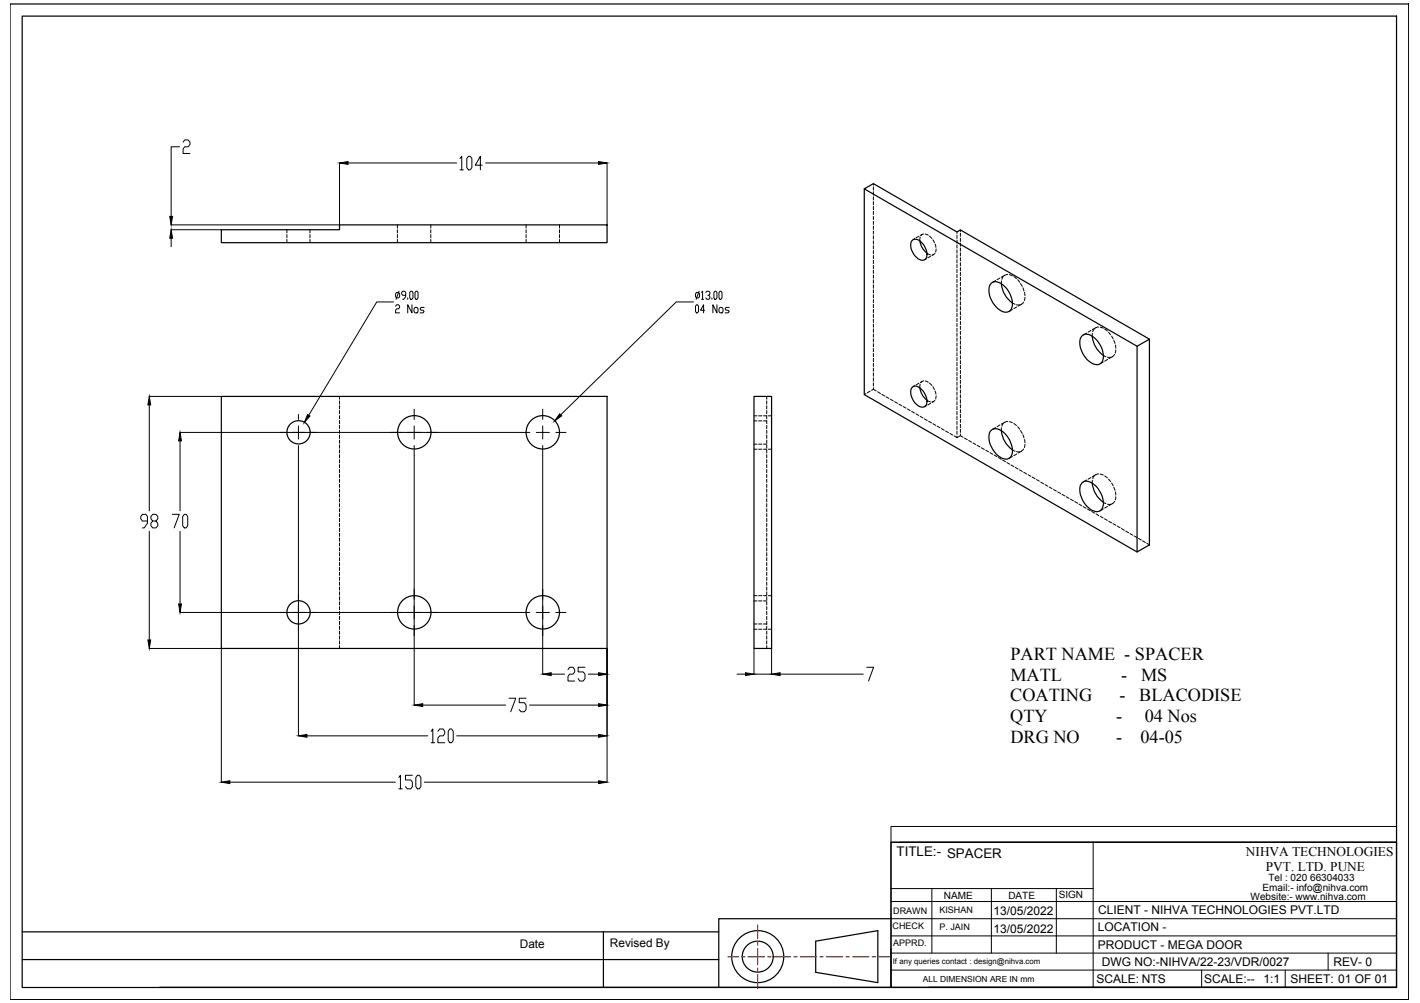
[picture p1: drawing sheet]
<svg xmlns="http://www.w3.org/2000/svg" width="297mm" height="210mm" viewBox="0 0 297 210" stroke-linecap="round" stroke-linejoin="round" font-family="sans-serif">
<!-- layer: 0 -->
<g fill="none" stroke="#000" stroke-width=".25">
<path d="M2.1 .8h292.6v208.4h-292.6zM4.6 3.4h287.5v203.3h-287.5zM180.8 39.5v43.1l57.1 32.9M46.3 48.1h24.7v-1h56v3.7h-80.7zM190.7 50.4a1.36 1.36 0 0 1 2.2 .5 3 3 0 0 1 .8 3.2 1.21 1.21 0 0 1-1.9-.2 3.2 3.2 0 0 1-1.1-3.5zM192.4 50.4l.5 1.4 1 1.2M207.3 59.3a1.94 1.94 0 0 1 2.8 .6 4.7 4.7 0 0 1 1.5 4.7 1.54 1.54 0 0 1-2.5 .2 4.7 4.7 0 0 1-2-5.3zM209.5 59.4a5.4 5.4 0 0 0 2.3 4M226.3 70.3a1.84 1.84 0 0 1 2.5 .3 4.9 4.9 0 0 1 1.8 5 1.54 1.54 0 0 1-2.5 .2 5.1 5.1 0 0 1-2.1-5zM228.5 70.3a5.4 5.4 0 0 0 2.3 4.1M237.9 72.5l2.5-1.5v43l-2.5 1.5zM240.4 71l-39.5-22.9-.7 .4-17.5-10.1-1.9 1.1 57.1 33"/>
<path d="M46.3 83h80.7v52.7h-80.7zM157.7 83h3.7v52.7h-3.7zM190.9 81a1.5 1.5 0 0 1 2 .6 3 3 0 0 1 .8 3.2 1.38 1.38 0 0 1-2.2-.4 3 3 0 0 1-.8-3.2zM192.4 81.2l.5 1.4 1 1.2M207.1 90.3a1.73 1.73 0 0 1 2.6 0 5.3 5.3 0 0 1 2 4.8 1.43 1.43 0 0 1-2.3 .7 4.9 4.9 0 0 1-2.3-5.5zM209.5 90.1a5.4 5.4 0 0 0 2.3 4M226.3 101a1.79 1.79 0 0 1 2.5 .3 4.5 4.5 0 0 1 1.6 5.3 1.67 1.67 0 0 1-2.3 0 5.1 5.1 0 0 1-2.1-5.1zM228.5 101.1a5.4 5.4 0 0 0 2.3 4M186.4 176.3h105.7v30.3h-105.7zM4.6 195h145.8M126.2 195v11.7M170.6 197l13-2.2v10.8l-13-2.1z"/>
<path d="M186.4 192.3h-36v14.3h-117M4.6 200.8h145.8M150.4 206.6h36M194.3 206.6h97.8"/>
<circle cx="62.4" cy="90.5" r="2.43"/>
<circle cx="86.7" cy="90.5" r="3.5"/>
<circle cx="113.5" cy="90.5" r="3.5"/>
<circle cx="62.4" cy="128.1" r="2.43"/>
<circle cx="86.7" cy="128.1" r="3.5"/>
<circle cx="113.5" cy="128.1" r="3.5"/>
<circle cx="158.5" cy="200.2" r="5.4"/>
<circle cx="158.5" cy="200.2" r="3.2"/>
</g>
<g fill="none" stroke="#000" stroke-width=".21">
<path d="M37.6 30.7h-1.8v14.6M38.3 29.7l.3-.4h.8l.3 .4v.6l-.3 .4h-.8l-.3 .5v.9h1.4M71 34.1v13M72.8 34.1h22.7M96.2 33.2l.4-.5v2.8M96.2 35.5h.7M98 32.7h.4l.3 .5v1.9l-.3 .4h-.4l-.4-.4v-1.9zM100.9 34.6h-1.5l1.1-1.9v2.8M101.6 34.1h23.6M127 34.1v13M182.7 38.4v.4M182.7 39.1v.7"/>
<path d="M35.8 48.1h10.5M35.8 47.1h35.2M35.8 49.9v1.7M60 48.1v.7M60 49.1v.7M60 50.1v.7M64.8 48.1v.7M64.8 49.1v.7M64.8 50.1v.7M83.1 47.1v.6M83.1 48.1v.7M83.1 49.1v.7"/>
<path d="M83.1 50.1v.7M90.1 47.1v.6M90.1 48.1v.7M90.1 49.1v.7M90.1 50.1v.7M110.1 47.1v.6M110.1 48.1v.7M110.1 49.1v.7M110.1 50.1v.7M117 47.1v.6M117 48.1v.7M117 49.1v.7"/>
<path d="M117 50.1v.7M182.7 40.1v.7M182.7 41.2v.7M182.7 42.2v.7M182.7 43.2v.7M182.7 44.2v.7M182.7 45.3v.7M182.7 46.3v.7M182.7 47.3v.7M182.7 48.3v.7M182.7 49.3v.7M182.7 50.4v.7"/>
<path d="M182.7 51.4v.7M182.7 52.4v.7M182.7 53.5v.6M182.7 54.5v.7M182.7 55.5v.7M182.7 56.5v.7M182.7 57.6v.6M182.7 58.6v.7M182.7 59.6v.7M191.3 49.9l-.3 .3M192.2 49.4l-.6 .4M192.5 49.6l-.1 .8"/>
<path d="M192.9 49.1l-.4 .2M193.2 49l-.6 .3M193.5 49l.7 .2M193.8 54.2l-.4 .1M193.9 53l.7 .3M194.4 49.4l.5 .5M194.7 53.6l-.6 .4M195.1 50.2l.4 .6M195.3 53.2l-.3 .3M195.6 53l-.6 .4M195.6 51.1l.2 .7M195.8 52.1l-.1 .7"/>
<path d="M200.2 48.5v.4M200.2 49.2v.7M200.2 50.2v.7M200.2 51.3v.6M200.2 52.3v.7M200.2 53.3v.7M200.2 54.3v.7M200.2 55.4v.6M200.2 56.4v.7M200.2 57.4v.7M200.2 58.4v.7M200.2 59.5v.6"/>
<path d="M200.9 48.1v.4M200.9 48.8v.7M200.9 49.9v.6M200.9 50.9v.6M200.9 51.9v.7M200.9 52.9v.7M200.9 53.9v.7M200.9 55v.7M200.9 56v.7M200.9 57v.7M200.9 58v.7M200.9 59v.8"/>
<path d="M208.3 58.7l-.7 .4M209.2 58.2l-.6 .3M209.5 58.8v.6M209.9 57.9l-.3 .5M210.2 57.6l-.7 .4M210.8 57.4l-.6 .2M211.1 57.5l.7 .2M212.1 57.9l.5 .4M212.9 58.5l.4 .6M213.5 59.3l.4 .6M82.3 63.2h-3.5l-14.2 23.7M82.7 64.1l.3-.3h.4l.2 .3-.2 .5h-.4l-.3 .3v.6h.9"/>
<path d="M83 61.2h.4l.2 .3v.6l-.2 .2h-.4l-.3-.2v-.6zM83.5 60.9l-.7 1.7M84.9 61.8h-.7l-.2-.3v-.3l.2-.3h.5l.2 .3v.9l-.5 .5h-.2M85.3 62.3v.3M85.9 60.9h.3l.2 .3v1.1l-.2 .3h-.3l-.2-.3v-1.1zM86.2 63.8v1.7l-.9-1.7v1.7M86.8 64.3h.4l.2 .3v.6l-.2 .3h-.4l-.2-.3v-.6zM87 60.9h.2l.2 .3v1.1l-.2 .3h-.2l-.2-.3v-1.1zM88.7 64.3h-.6l-.2 .3 .2 .3h.4l.2 .3-.2 .3h-.6M145.1 63.2h-3.6l-24.2 23.6M145.7 61.2h.4l.2 .3v.6l-.2 .2h-.4l-.2-.2v-.6zM145.7 63.8h.2l.2 .3v1.1l-.2 .3h-.2l-.2-.3v-1.1z"/>
<path d="M146.2 60.9l-.6 1.7M146.8 61.2l.2-.3v1.7M146.8 62.6h.4M147.4 64.9h-.9l.7-1.1v1.7M147.6 61.2l.3-.3h.4l.2 .3v.3l-.2 .3h-.2M148.3 61.8l.2 .3-.2 .5h-.4l-.3-.3M148.9 62.3v.3M149.5 60.9h.3l.2 .3v1.1l-.2 .3h-.3l-.2-.3v-1.1zM150 63.8v1.7l-.9-1.7v1.7M150.6 60.9h.2l.2 .3v1.1l-.2 .3h-.2l-.2-.3v-1.1zM150.6 64.3h.4l.2 .3v.6l-.2 .3h-.4l-.2-.3v-.6zM152.6 64.3h-.7l-.2 .3 .2 .3h.4l.3 .3-.3 .3h-.6"/>
<path d="M182.7 60.6v.7M182.7 61.7v.6M182.7 62.7v.7M182.7 63.7v.7M182.7 64.8v.6M182.7 65.8v.6M182.7 66.8v.7M182.7 67.8v.7M182.7 68.8v.7M182.7 69.9v.7M182.7 70.9v.7M182.7 71.9v.7"/>
<path d="M182.7 72.9v.7M182.7 73.9v.8M182.7 75v.7M182.7 76v.7M182.7 77v.7M182.7 78v.7M182.7 79.1v.7M192.9 79.8l-.4 .2M193.2 79.7l-.6 .4M193.5 79.7l.7 .3M200.2 60.5v.7M200.2 61.5v.7"/>
<path d="M200.2 62.6v.6M200.2 63.6v.6M200.2 64.6v.7M200.2 65.6v.7M200.2 66.6v.7M200.2 67.7v.7M200.2 68.7v.7M200.2 69.7v.7M200.2 70.7v.7M200.2 71.8v.7M200.2 72.8v.7M200.2 73.8v.7"/>
<path d="M200.2 74.8v.7M200.2 75.8v.8M200.2 76.9v.7M200.2 77.9v.7M200.2 78.9v.7M200.2 80v.6M200.9 60.1v.7M200.9 61.1v.7M200.9 62.1v.7M200.9 63.1v.7M200.9 64.2v.7M200.9 65.2v.7"/>
<path d="M200.9 66.2v.7M200.9 67.3v.6M200.9 68.3v.6M200.9 69.3v.7M200.9 70.3v.7M200.9 71.4v.6M200.9 72.4v.7M200.9 73.4v.7M200.9 74.5v.6M200.9 75.5v.6M200.9 76.5v.7M200.9 77.5v.7"/>
<path d="M200.9 78.5v.7M200.9 79.6v.6M211.8 63.4l.5 .3M211.8 64.8l-.7 .4M212.6 63.8h.7M212.7 64.2l-.6 .4M213.7 63.7l-.7 .4M214 60.2l.2 .7M214.1 63.2l-.5 .5M214.3 61.2l.1 .7M214.4 62.2l-.1 .7M227.3 69.7l-.7 .4"/>
<path d="M228.2 69.2l-.6 .3M228.5 69.8v.5M228.9 68.8l-.3 .6M229.8 68.4l-1.3 .6M230.2 68.5l.6 .2M230.8 75.8l-.7 .3M230.8 74.4l.5 .3M231.1 68.9l.5 .4M231.7 74.7l.7 .1M231.7 75.2l-.6 .4M231.9 69.5l.4 .5M232.5 70.3l.4 .6"/>
<path d="M232.7 74.7l-.7 .3M233 71.2l.2 .7M233.2 74.2l-.6 .5M233.3 72.2l.1 .7M233.4 73.2l-.1 .7M31.2 83h15.1M31.2 84.7v22.2M37.7 90.5h73.1M37.7 92.3v14.6M62.4 89.1v1.4h-1.3M62.4 86.7v1.1M62.4 93.2v60.8"/>
<path d="M63.8 90.5h-1.4v1.4M71 83v.6M71 83.9v.7M71 84.9v.7M71 85.9v.7M71 87v.7M71 88v.7M71 89v.7M71 90v.7M71 91v.8M71 92.1v.7M71 93.1v.7"/>
<path d="M71 94.1v.7M71 95.2v.6M71 96.2v.7M71 97.2v.7M71 98.2v.7M71 99.3v.6M86.6 89.1v1.4h-1.3M86.6 85.6v2.2M86.6 93.2v54.4M88 90.5h-1.4v1.4M113.5 89.1v1.4h-1.3M113.5 85.6v2.2"/>
<path d="M113.5 93.2v47.9M114.9 90.5h-1.4v1.4M116.3 90.5h2.1M157.7 94h.7M157.7 87h.7M157.7 92.9h.7M157.7 88.1h.7M158.7 94h.7M158.7 87h.7M158.7 92.9h.7M158.7 88.1h.7M159.7 94h.7"/>
<path d="M159.7 87h.7M159.7 92.9h.7M159.7 88.1h.7M160.4 83v.6M160.4 83.9v.7M160.4 84.9v.7M160.4 85.9v.7M160.4 87v.7M160.4 88v.7M160.4 89v.7M160.4 90v.7M160.4 91v.8"/>
<path d="M160.4 92.1v.7M160.4 93.1v.7M160.4 94.1v.7M160.4 95.2v.6M160.4 96.2v.7M160.4 97.2v.7M160.4 98.2v.7M160.4 99.3v.6M160.7 94h.7M160.7 87h.7M181.1 82.4l-.3 .2M182 81.9l-.6 .3"/>
<path d="M182.7 81.5l.6 .3M182.7 80.1v.7M182.7 81.1v.4M182.7 81.5l-.4 .2M183.6 82l.6 .4M184.5 82.5l.6 .4M185.4 83l.6 .4M186.3 83.6l.5 .3M187.1 84.1l.6 .3M188 84.6l.6 .3M188.9 85.1l.6 .3M189.8 85.6l.6 .3"/>
<path d="M190.7 86.1l.6 .3M191.3 80.7l-.3 .2M191.6 86.6l.6 .3M192.2 80.2l-.6 .3M192.5 80.4l-.1 .8M192.5 87.1l.6 .4M193.4 87.7l.6 .3M193.8 84.9l-.4 .2M193.9 83.8l.7 .3M194.3 88.2l.5 .3M194.4 80.2l.5 .5M194.7 84.4l-.6 .3"/>
<path d="M195.1 80.9l.4 .6M195.1 88.7l.6 .3M195.3 84l-.3 .2M195.6 83.8l-.6 .3M195.6 81.8l.2 .7M195.8 82.8l-.1 .7M196 89.2l.6 .3M196.9 89.7l.6 .3M197.8 90.2l.6 .3M198.7 90.7l.6 .3M199.6 91.2l.6 .4M200.2 81v.7"/>
<path d="M200.2 82v.7M200.2 83v.7M200.2 84.1v.6M200.2 85.1v.7M200.2 86.1v.7M200.2 87.2v.6M200.2 88.2v.6M200.2 89.2v.7M200.2 90.2v.7M200.2 91.3v.3M200.9 80.6v.7M200.9 81.6v.7"/>
<path d="M200.9 82.6v.7M200.9 83.6v.8M200.9 84.7v.7M200.9 85.7v.7M200.9 86.7v.7M200.9 87.7v.7M200.9 88.8v.7M200.9 89.8v.7M200.9 90.8v.4M201.5 91.5l-.6-.3-.7 .4M201.7 91.7l.6 .3M202.6 92.2l.6 .3"/>
<path d="M203.5 92.7l.6 .3M204.4 93.2l.6 .3M205.3 93.7l.6 .4M206.2 94.2l.6 .4M207.1 94.7l.6 .4M208 95.2l.6 .4M208.3 89.5l-.7 .4M208.9 95.7l.6 .4M209.2 88.9l-.6 .4M209.5 89.5v.6M209.7 96.3l.6 .3M209.9 88.6l-.3 .6"/>
<path d="M210.6 96.8l.6 .3M210.8 88.2l-1.3 .6M211.1 88.3l.7 .2M211.5 97.3l.6 .3M211.8 94.2l.5 .2M211.8 95.5l-.7 .4M212.1 88.6l.5 .5M212.4 97.8l.6 .4M212.6 94.5l.7 .1M212.7 95l-.6 .4M212.9 89.3l.4 .5M213.3 98.3l.6 .4"/>
<path d="M213.5 90.1l.4 .6M213.7 94.4l-.7 .4M214 91l.2 .6M214.1 94l-.5 .4M214.2 98.8l.5 .4M214.3 92l.1 .7M214.4 93l-.1 .7M215 99.3l.6 .4M215.9 99.9l.6 .3M228.2 99.9l-.6 .4M228.9 99.6l-.3 .6M229.8 99.2l-1.3 .6"/>
<path d="M230.2 99.2l.6 .2M231.1 99.6l.5 .4M30.8 109h-1l-.4-.4v-.5l.4-.5h.7l.3 .5v1.4l-.6 1h-.4M31.2 111.2v22.7M31.9 109l-.3-.4v-.5l.3-.5h.7l.4 .5v.5l-.4 .4h-.7l-.3 .5v.5l.3 .5h.7l.4-.5v-.5l-.4-.5M36.1 107.6h1.4l-1.1 2.9M37.7 111.2v15.2M38.6 107.6h.3l.4 .5v1.9l-.4 .5h-.3l-.4-.5v-1.9zM71 100.3v.7M71 101.3v.7M71 102.3v.7M71 103.4v.6"/>
<path d="M71 104.4v.7M71 105.4v.7M71 106.5v.6M71 107.5v.6M71 108.5v.7M71 109.5v.7M71 110.5v.7M71 111.6v.7M71 112.6v.7M71 113.6v.7M71 114.6v.7M71 115.6v.8"/>
<path d="M71 116.7v.7M71 117.7v.7M71 118.7v.7M71 119.7v.7M160.4 100.3v.7M160.4 101.3v.7M160.4 102.3v.7M160.4 103.4v.6M160.4 104.4v.7M160.4 105.4v.7M160.4 106.5v.6M160.4 107.5v.6"/>
<path d="M160.4 108.5v.7M160.4 109.5v.7M160.4 110.5v.7M160.4 111.6v.7M160.4 112.6v.7M160.4 113.6v.7M160.4 114.6v.7M160.4 115.6v.8M160.4 116.7v.7M160.4 117.7v.7M160.4 118.7v.7M160.4 119.7v.7"/>
<path d="M216.8 100.4l.6 .3M217.7 100.9l.6 .3M218.6 101.4l.6 .4M219.5 101.9l.6 .4M220.4 102.4l.6 .4M221.3 102.9l.6 .4M222.2 103.4l.5 .4M223 104l.6 .3M223.9 104.5l.6 .3M224.8 105l.6 .3M225.7 105.5l.6 .4M226.6 106l.6 .4"/>
<path d="M227.3 100.4l-.7 .5M227.5 106.5l.6 .4M228.4 107l.6 .4M228.5 100.5v.6M229.3 107.6l.6 .3M230.2 108.1l.5 .3M230.8 106.5l-.7 .4M230.8 105.1l.5 .3M231 108.6l.6 .3M231.7 105.5h.7M231.7 106l-.6 .3M231.9 100.3l.4 .5"/>
<path d="M231.9 109.1l.6 .3M232.5 101.1l.4 .6M232.7 105.4l-.7 .4M232.8 109.6l.6 .3M233 102l.2 .6M233.2 104.9l-.6 .5M233.3 102.9l.1 .7M233.4 104l-.1 .6M233.7 110.1l.6 .3M234.6 110.6l.6 .4M235.5 111.2l.6 .3M236.4 111.7l.6 .3"/>
<path d="M237.3 112.2l.6 .3M238.2 112.7l.5 .3M239 113.2l.6 .3M239.9 113.7l.5 .3M31.2 135.7h15.1M37.7 128.2h73.1M46.3 135.7v28M62.4 126.8v1.4h-1.3M63.8 128.2h-1.4v1.3M71 120.8v.7M71 121.8v.7M71 122.8v.7"/>
<path d="M71 123.9v.6M71 124.9v.7M71 125.9v.7M71 126.9v.7M71 128v.6M71 129v.7M71 130v.7M71 131v.7M71 132.1v.6M71 133.1v.7M71 134.1v.7M71 135.1v.6"/>
<path d="M86.6 126.8v1.4h-1.3M88 128.2h-1.4v1.3M113.5 126.8v1.4h-1.3M114.9 128.2h-1.4v1.3M116.3 128.2h2.1M122.4 139.6h-1.5v1h1.1l.4 .5v.9l-.4 .5h-.7l-.4-.5M127 135.7v28M157.7 135.7v5.4h3.7v-5.4M157.7 131.7h.7M157.7 124.7h.7M157.7 130.6h.7M157.7 125.8h.7"/>
<path d="M158.7 131.7h.7M158.7 124.7h.7M158.7 130.6h.7M158.7 125.8h.7M159.7 131.7h.7M159.7 124.7h.7M159.7 130.6h.7M159.7 125.8h.7M160.4 120.8v.7M160.4 121.8v.7M160.4 122.8v.7M160.4 123.9v.6"/>
<path d="M160.4 124.9v.7M160.4 125.9v.7M160.4 126.9v.7M160.4 128v.6M160.4 129v.7M160.4 130v.7M160.4 131v.7M160.4 132.1v.6M160.4 133.1v.7M160.4 134.1v.7M160.4 135.1v.6M160.7 131.7h.7"/>
<path d="M160.7 124.7h.7M181.3 139.6h1.4l-1 2.9M64.2 154h25.3M88.4 147.6h17.4M90.2 153.1l.3-.5v2.8M90.2 155.4h.7M91.6 153.1l.4-.5h.7l.3 .5v.4l-.3 .5h-.7l-.4 .5v.9h1.4M94.1 152.6h.4l.3 .5v1.8l-.3 .5h-.4l-.3-.5v-1.8zM95.5 154h29.7M106.5 146.1h1.4l-1.1 2.9M110.1 146.1h-1.5v1h1.1l.4 .5v.9l-.4 .5h-.7l-.4-.5M110.8 147.6h14.4"/>
<path d="M115.3 141.1h2.8M118.8 140.2l.4-.6h.7l.3 .6v.4l-.3 .5h-.7l-.4 .4v1h1.4M123 141.1h2.2M154.2 141.1h1.7M163.2 141.1h17.4M48.1 163.7h34.6M83.4 162.7l.4-.5v2.9M83.4 165.1h.7M86.3 162.2h-1.5v1h1.1l.4 .5v.9l-.4 .5h-.7l-.4-.5M87.3 162.2h.4l.3 .5v1.9l-.3 .5h-.4l-.3-.5v-1.9zM88.8 163.7h36.4M186.4 173h105.7v3.3h-105.7z"/>
<path d="M186.4 176.3v30.3M188.2 176.3h103.9M228.7 176.3v30.3M186.4 199.5h105.7M186.4 195.9h105.7M186.4 192.3h105.7M186.4 188.7h105.7M186.4 186h42.3M194.9 186v13.5M207.4 186v13.5M221 186v13.5M277.8 199.5v3.5"/>
<path d="M186.4 203h105.7M251.4 203v3.6M268.8 203v3.6"/>
</g>
<g fill="none" stroke="#f00" stroke-width=".25">
<path d="M158.5 193.6v2.9M158.5 197.1v.7M158.5 198.5v3.4M152.3 200.2h2.2M155.1 200.2h.7M156.5 200.2h3.4M158.5 202.6v.7M158.5 203.9v3M160.6 200.2h.7M162 200.2h3.4M166.1 200.2h.6M167.4 200.2h3.4"/>
<path d="M171.5 200.2h.7M172.9 200.2h3.4M177 200.2h.7M178.4 200.2h3.4M182.4 200.2h.8M183.8 200.2h2.2"/>
</g>
<g fill="#000" stroke="#000" stroke-width=".21">
<path d="M71 34.1l1.8-.3v.6zM125.2 33.8l1.8 .3-1.8 .3zM35.8 48.1l.3 1.8h-.6zM35.5 45.3h.6l-.3 1.8zM31.2 83l.3 1.7h-.6zM37.7 90.5l.3 1.8h-.6zM64.3 86.8l.5 .3-1.1 1.3zM117.1 86.6l.4 .4-1.5 1.1zM30.9 133.9h.6l-.3 1.8zM37.4 126.4h.6l-.3 1.8zM62.4 154l1.8-.3v.6zM86.6 147.6l1.8-.3v.6z"/>
<path d="M113.5 141.1l1.8-.3v.6zM125.2 140.8l1.8 .3-1.8 .3zM125.2 147.3l1.8 .3-1.8 .3zM125.2 153.7l1.8 .3-1.8 .3zM155.9 140.8l1.8 .3-1.8 .3zM161.4 141.1l1.8-.3v.6zM46.3 163.7l1.8-.3v.6zM125.2 163.4l1.8 .3-1.8 .3z"/>
</g>
<g font-size="3.8">
<text x="211.4" y="138.2">PART NAME - SPACER</text>
<text x="211.4" y="142.5">MATL</text>
<text x="234.6" y="142.5">-</text>
<text x="238.7" y="142.5">MS</text>
<text x="211.3" y="146.8">COATING</text>
<text x="234.2" y="146.8">-</text>
<text x="238.3" y="146.8">BLACODISE</text>
<text x="211.3" y="151.1">QTY</text>
<text x="211.4" y="155.4">DRG NO</text>
<text x="233.4" y="151.1">-</text>
<text x="233.5" y="155.4">-</text>
<text x="238.6" y="155.4">04-05</text>
<text x="239.5" y="151.1">04 Nos</text>
</g>
<g font-size="2.8">
<text x="187.6" y="179.2">TITLE:- SPACER</text>
<text x="260.6" y="179.1">NIHVA TECHNOLOGIES</text>
<text x="264.8" y="182.3">PVT. LTD. PUNE</text>
</g>
<g font-size="2.5">
<text x="207.8" y="191.6">13/05/2022</text>
<text x="229.7" y="191.3">CLIENT - NIHVA TECHNOLOGIES PVT.LTD</text>
<text x="207.8" y="195.2">13/05/2022</text>
<text x="229.6" y="194.9">LOCATION -</text>
<text x="108.7" y="198.5">Date</text>
<text x="127.6" y="198.2">Revised By</text>
<text x="229.6" y="198.5">PRODUCT - MEGA DOOR</text>
<text x="230.5" y="202.1">DWG NO:-NIHVA/22-23/VDR/0027</text>
<text x="279" y="202.1">REV- 0</text>
<text x="229.3" y="205.7">SCALE: NTS</text>
<text x="251.9" y="205.7">SCALE:--</text>
<text x="264.3" y="205.7">1:1</text>
<text x="269.9" y="205.7">SHEET: 01 OF 01</text>
</g>
<g font-size="2.1">
<text x="265.3" y="184.4">Tel : 020 66304033</text>
<text x="197.4" y="188.1">NAME</text>
<text x="210.9" y="188.2">DATE</text>
<text x="221.5" y="188">SIGN</text>
<text x="261.6" y="188.4">Website:- www.nihva.com</text>
<text x="264.1" y="186.5">Email:- info@nihva.com</text>
</g>
<g font-size="1.9">
<text x="186.8" y="191.2">DRAWN</text>
<text x="196.5" y="191.1">KISHAN</text>
<text x="186.7" y="194.4">CHECK</text>
<text x="186.8" y="198">APPRD.</text>
<text x="196.5" y="194.7">P. JAIN</text>
</g>
<text font-size="1.8" x="193" y="205.4">ALL DIMENSION ARE IN mm</text>
<text font-size="1.6" x="186.8" y="201.7">If any queries contact : design@nihva.com</text>
</svg>
